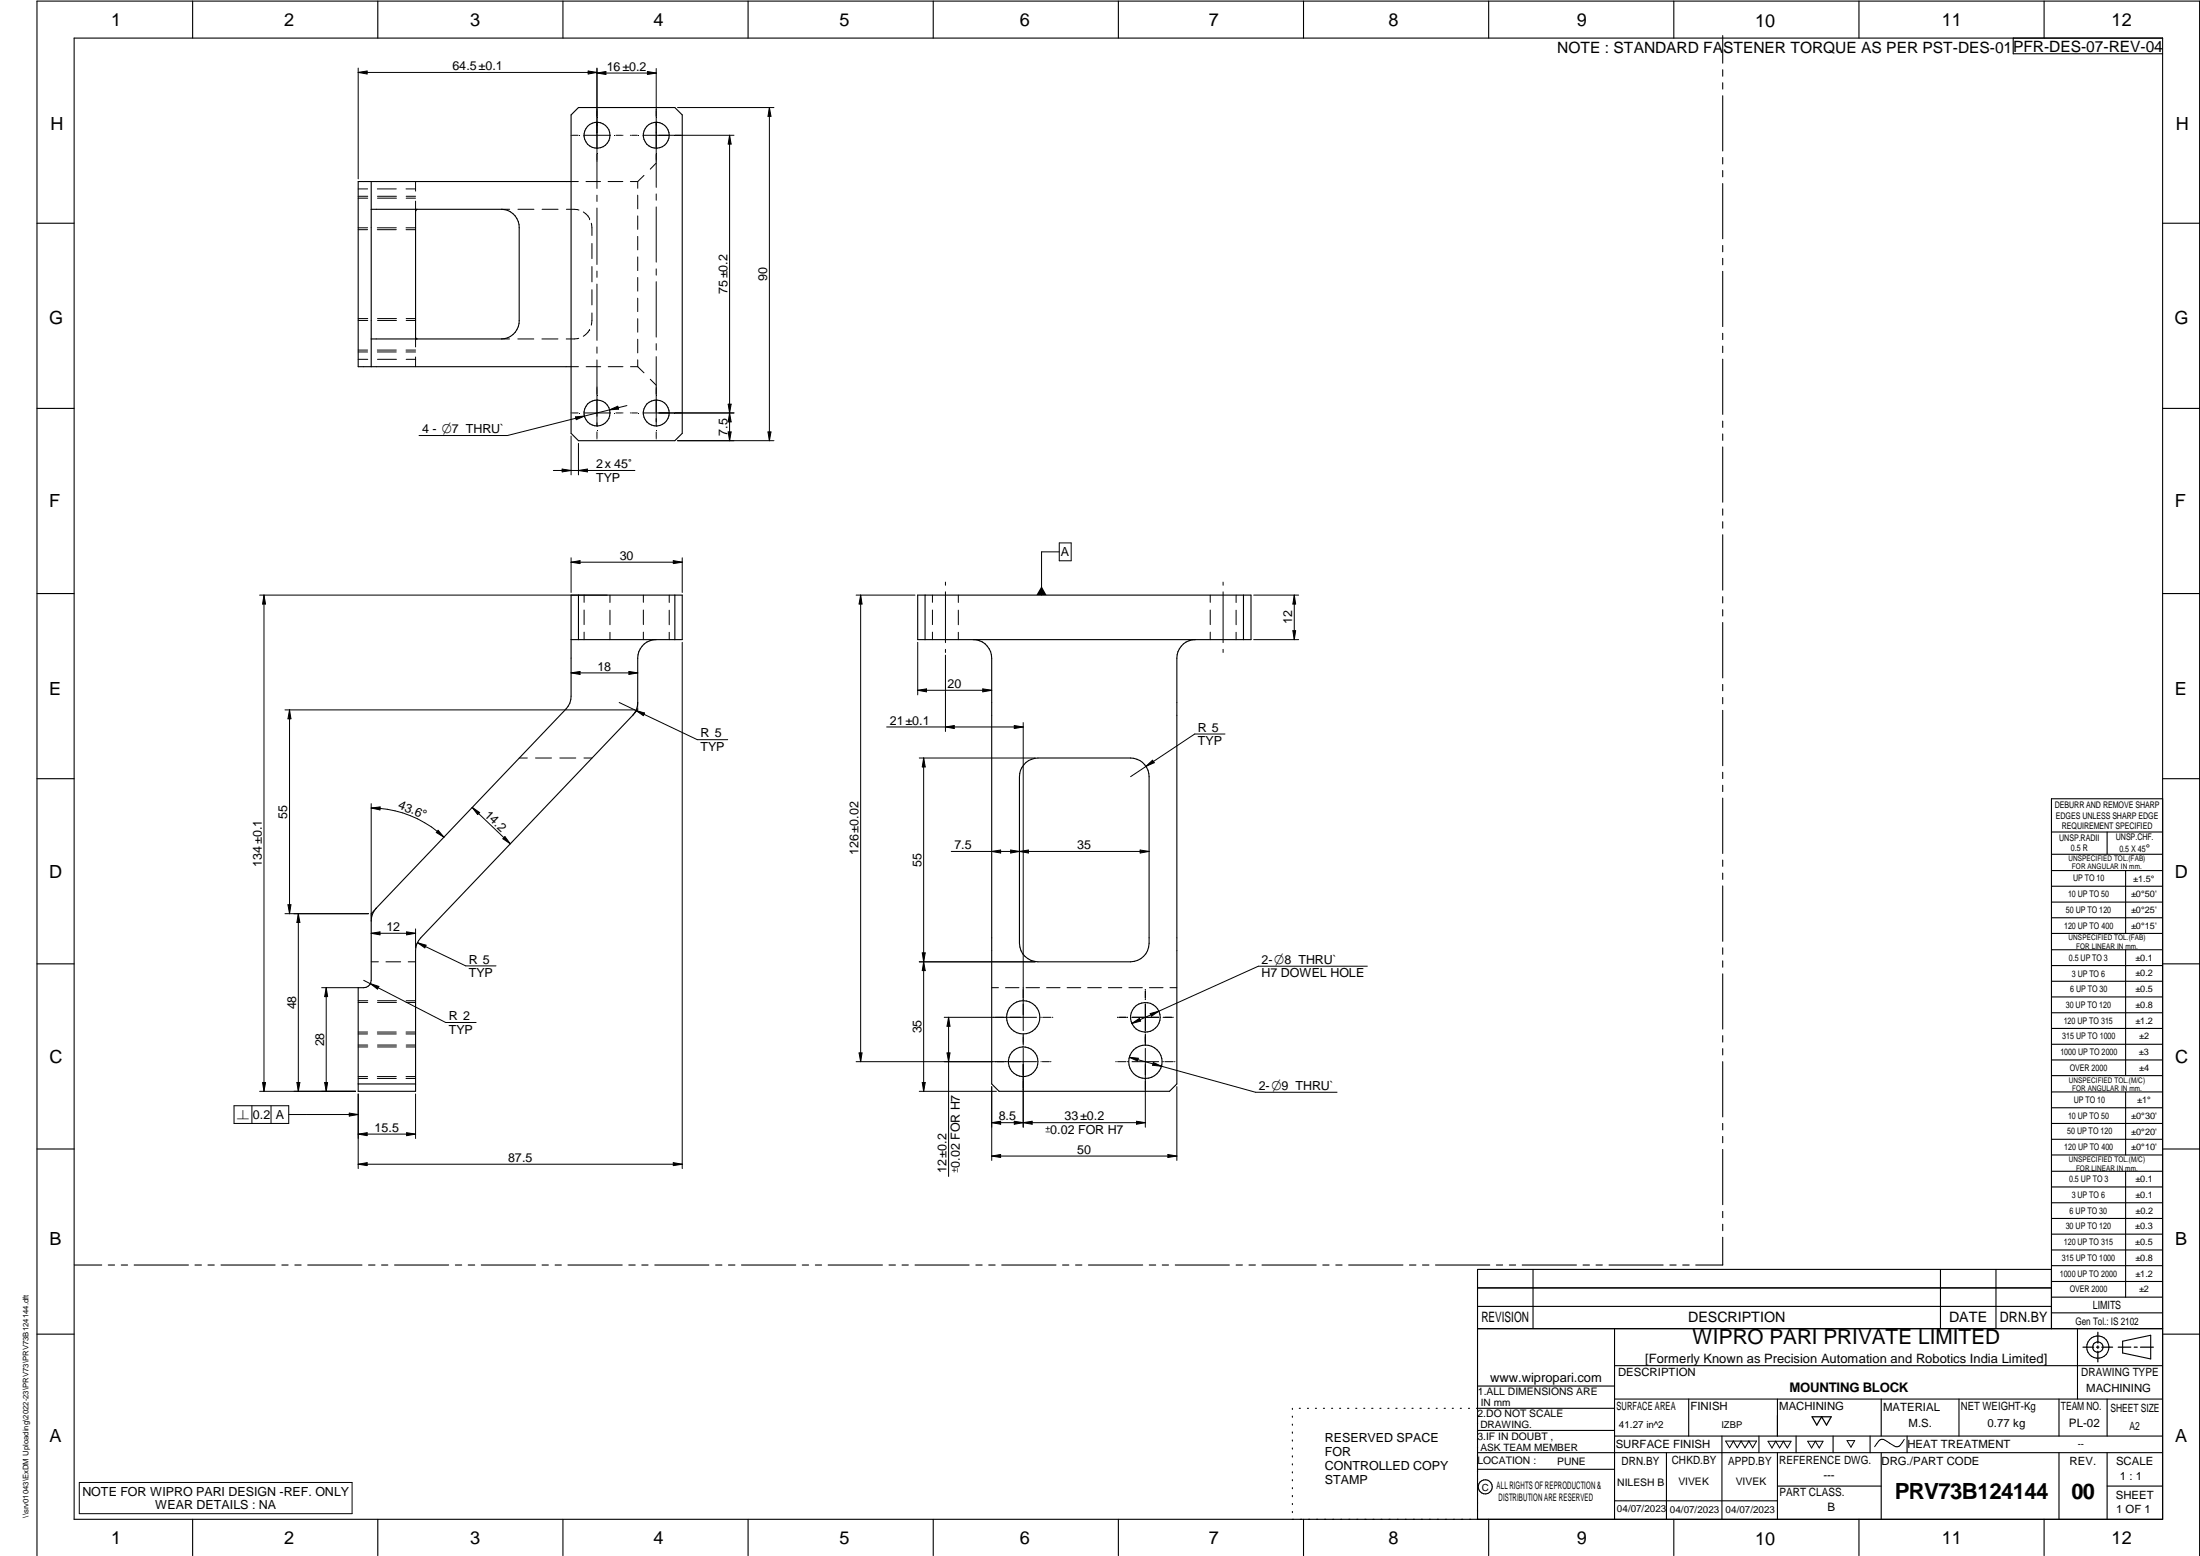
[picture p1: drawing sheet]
<svg xmlns="http://www.w3.org/2000/svg" width="594mm" height="420mm" viewBox="0 0 594 420" stroke-linecap="round" stroke-linejoin="round" font-family="sans-serif">
<g fill="none" stroke="#000" stroke-width=".3">
<path d="M20 10.3h564v400h-564zM52 .3v10M102 .3v10M152 .3v10M202 .3v10M252 .3v10M302 .3v10M352 .3v10M402 .3v10M452 .3v10M465.2 9.6v7.5M465.2 18.8v1.8"/>
<path d="M502 .3v10M543.6 10.3v4.2h40.4M552 .3v10M154.2 31l2-2h26l2 2v86l-2 2h-26l-2-2zM465.2 22.4v1.6M465.2 25.9v14.9M100.2 49v50M100.2 56.5h35.3a4.9 4.9 0 0 1 4.7 5v25a4.9 4.9 0 0 1-4.7 5h-35.3M112.3 56.7l-.1 34.4 .1 .3 .3 .1M112.3 56.6h.1M112.6 56.5l-.3 .1M154.2 49h-57.5v50h57.5"/>
<path d="M465.2 42.5v1.8M465.2 46.1v1.7M465.2 49.6v14.9M10 60.3h10M465.2 66.3v1.7M465.2 69.8v1.7M465.2 73.3v14.9M584 60.3h10M465.2 90v1.7M465.2 93.5v1.7M465.2 97v14.9M10 110.3h10"/>
<path d="M465.2 113.7v1.7M465.2 117.2v1.7M584 110.3h10M465.2 120.7v14.9M465.2 137.4v1.7M465.2 140.9v1.7M465.2 144.4v14.9M10 160.3h10M154.2 172.7h30v-12h-30v27.3a4.8 4.8 0 0 1-1.3 3.4l-51.3 53.8a5 5 0 0 0-1.4 3.5v16a1.97 1.97 0 0 1-2 2h-1.5v28h15.5v-38a4.8 4.8 0 0 1 1.4-3.5l57.3-60a5 5 0 0 0 1.3-3.5v-12a5 5 0 0 1 5-5M156.2 160.7v12M182.2 160.7v12M247.8 160.7h90v12h-90z"/>
<path d="M249.8 160.7v12M262.8 172.7a4.9 4.9 0 0 1 5 5v115l2 2h46l2-2v-115a5 5 0 0 1 5-5M335.8 160.7v12M465.2 161.1v1.7M465.2 164.6v1.7M465.2 168.1v14.9M584 160.3h10M465.2 184.8v1.7M465.2 188.3v1.7M465.2 191.8v15M10 210.3h10M277.1 205.9a5.6 5.6 0 0 1 3.2-1.2h25a5 5 0 0 1 5 5v45a5.1 5.1 0 0 1-5 5h-25a5.1 5.1 0 0 1-5-5v-45a5 5 0 0 1 1.8-3.8z"/>
<path d="M465.2 208.5v1.7M465.2 212v1.7M465.2 215.5v15M584 215.7h-30v143.1M584 210.3h10M465.2 232.2v1.7M465.2 235.8v1.6M465.2 239.2v15M554 224.7h30M554 230.7h30M554 235.1h30M554 239.3h30"/>
<path d="M569 224.7v6M574 235.1v17M465.2 255.9v1.8M465.2 259.5v1.7M554 243.6h30M554 247.8h30M554 252.1h30M554 256.5h30M574 256.5v33.9M10 260.3h10M465.2 263v14.9M465.2 279.7v1.7"/>
<path d="M554 260.7h30M554 265h30M554 269.2h30M554 273.5h30M554 277.7h30M584 260.3h10M96.7 292.7h15.5M465.2 283.2v1.7M465.2 286.7v14.9M554 282h30M554 286.2h30M554 290.4h30"/>
<path d="M554 294.9h30M554 299.1h30M574 294.9v17M10 310.3h10M465.2 303.4v1.7M465.2 306.9v1.7M465.2 310.4v14.9M554 303.4h30M554 307.6h30M554 311.9h30M554 316.3h30M574 316.3v34"/>
<path d="M584 310.3h10M465.2 334.1v7.5h-7.3M465.2 327.1v1.7M465.2 330.6v1.7M554 320.5h30M554 324.8h30M554 329h30M554 333.2h30M554 337.5h30M20.1 341.6h7.4M29.2 341.6h1.7M32.8 341.6h1.7"/>
<path d="M36.2 341.6h14.7M52.7 341.6h1.7M56.2 341.6h1.7M59.7 341.6h14.6M76.1 341.6h1.7M79.6 341.6h1.7M83.1 341.6h14.6M99.5 341.6h1.8M103 341.6h1.7M106.5 341.6h14.7M123 341.6h1.7M126.4 341.6h1.8"/>
<path d="M130 341.6h14.6M146.4 341.6h1.7M149.9 341.6h1.7M153.4 341.6h14.6M169.8 341.6h1.7M173.3 341.6h1.7M176.8 341.6h14.6M193.2 341.6h1.7M196.7 341.6h1.8M200.2 341.6h14.7M216.7 341.6h1.6M220.2 341.6h1.7"/>
<path d="M223.6 341.6h14.7M240.1 341.6h1.7M243.6 341.6h1.7M247.1 341.6h14.6M263.5 341.6h1.7M267 341.6h1.7M270.5 341.6h14.7M286.9 341.6h1.7M290.4 341.6h1.7M293.9 341.6h14.7M310.3 341.6h1.8M313.9 341.6h1.6"/>
<path d="M317.4 341.6h14.6M333.8 341.6h1.7M337.3 341.6h1.7M340.8 341.6h14.6M357.2 341.6h1.7M360.7 341.6h1.7M364.2 341.6h14.6M380.6 341.6h1.7M384.1 341.6h1.8M387.6 341.6h14.7M399 358.8h185M399 352.8h155"/>
<path d="M399 347.8h155M404.1 341.6h1.7M407.6 341.6h1.7M411 341.6h14.7M414 342.8v16M427.5 341.6h1.7M431 341.6h1.7M434.5 341.6h14.6M436 358.8v51.5M450.9 341.6h1.7M454.4 341.6h1.7M524 342.8v16"/>
<path d="M539 342.8v16M554 342.8h-155v67.5M554 341.8h30M554 346h30M554 350.3h30M554 354.5h30M561 358.8v19M10 360.3h10M399 374.3h37M436 368.8h148M436 377.8h148M456 377.8v10"/>
<path d="M480 377.8v10M508 377.8v10M529 377.8v10M556 377.8v10M569 377.8v10M573.2 362.2l7.6-1.6v6.3l-7.6-1.6zM584 360.3h10M349 380.3v.3M349 382.4v.3M349 384.6v.3M349 386.7v.3M349 388.8v.3"/>
<path d="M349 391v.3M349 393.1v.3M349 395.3v.3M349 397.4v.3M349 399.5v.3M350.9 380.3h.2M353.1 380.3h.2M355.2 380.3h.3M357.4 380.3h.3M359.6 380.3h.3M361.7 380.3h.3M363.9 380.3h.3"/>
<path d="M366.1 380.3h.3M368.3 380.3h.2M370.4 380.3h.3M372.6 380.3h.3M374.8 380.3h.3M376.9 380.3h.4M379.1 380.3h.3M381.3 380.3h.3M383.4 380.3h.4M385.6 380.3h.3M387.8 380.3h.3M390 380.3h.3"/>
<path d="M392.2 380.3h.3M394.3 380.3h.3M396.5 380.3h.3M398.7 380.3h37.3M399 396.7h37M399 392.3h185M399 386.2h37M436 387.8h148M450 392.3v18M465 387.8v22.5M475 387.8v4.5M480 392.3v18"/>
<path d="M485 387.8v4.5M495 387.8v4.5M505 387.8v4.5M508 392.3v18M515 387.8v4.5M556 392.3v18M569 392.3v18M52 410.3v9.7M102 410.3v9.7M152 410.3v9.7M202 410.3v9.7M252 410.3v9.7"/>
<path d="M302 410.3v9.7M349 401.7v.3M349 403.8v.4M349 406v.3M349 408.1v.3M352 410.3v9.7M402 410.3v9.7M436 405.3h44M452 410.3v9.7M480 401.3h28M502 410.3v9.7M552 410.3v9.7"/>
<path d="M569 401.3h15M10 420v-419.7h584v419.7"/>
<circle cx="161.2" cy="36.5" r="3.5"/>
<circle cx="177.2" cy="36.5" r="3.5"/>
<circle cx="161.2" cy="111.5" r="3.5"/>
<circle cx="177.2" cy="111.5" r="3.5"/>
<circle cx="276.3" cy="274.7" r="4.5"/>
<circle cx="309.3" cy="274.7" r="4"/>
<circle cx="276.3" cy="286.7" r="4"/>
<circle cx="309.3" cy="286.7" r="4.5"/>
<circle cx="566.5" cy="363.7" r="1.39"/>
<circle cx="566.5" cy="363.8" r="3"/>
<circle cx="401.1" cy="401.5" r="1.9"/>
</g>
<g fill="none" stroke="#000" stroke-width=".27">
<path d="M96.7 18.4v29.9M96.7 19.6l2.4-.4v.8zM96.7 19.6h64.5M158.8 19.2l2.4 .4-2.4 .4zM161.2 18.4v32.5M161.2 19.7l2.4-.4v.8zM161.2 19.7h16M174.8 19.3l2.4 .4-2.4 .4zM177.2 18.5v32.1M154.2 36.5h.1M154.6 36.5h1.5M157.6 36.5h7.2"/>
<path d="M166.3 36.5h1.6M168.1 36.5h.1M170.2 36.5h.1M170.6 36.5h1.5M173.6 36.5h24.6M183 29h26M197 36.5v82.5M197 36.5l.4 2.4h-.8zM207.8 29l.4 2.4h-.8zM207.8 29v90M96.7 51h2.6M96.7 53.5h2.6"/>
<path d="M96.7 53h2.6M101.9 51h5.1M101.9 53.5h5.2M101.9 53h5.2M109.6 51h2.6M109.7 53.5h2.5M109.7 53h2.5M112.2 49v2.6M112.2 54.3v2.6M135.5 56.5h2.1M139.9 56.5h4.3M146.4 56.5h4.3"/>
<path d="M152.9 56.5l3.4 .2M154.2 49h2M157.5 57.2l1.2 1.1 .5 .7M158.2 49h4M159.2 59.1h.1M161.2 52.7v1.7M161.2 56.2v15.2M164.2 49h4M170.2 49h2M172.2 49v1.8M172.2 52.7v3.7M172.2 58.3v3.6"/>
<path d="M173.9 47.4l-1.7 1.6M177.2 44l-1.6 1.7M177.2 52.4v1.7M177.2 55.9v14.9M96.7 61.5h2.6M96.7 62h2.6M101.9 61.5h5.1M101.9 62h5.1M109.6 61.5h2.6M109.6 62h2.6M159.7 60.3l.1 3.3M159.8 65.7v4.1"/>
<path d="M159.8 72v4.1M159.8 78.2v4.1M161.2 73.2v1.7M161.2 76.7v15.2M172.2 63.8v3.7M172.2 69.4v3.7M172.2 74.9v3.7M177.2 72.6v1.7M177.2 76.1v14.9M96.7 97h2.6M96.7 86.5h2.6M96.7 94.5h2.6"/>
<path d="M96.7 86h2.6M96.7 95h2.6M101.9 94.5h5.1M101.9 95h5.1M101.9 97h5.2M101.9 86.5h5.2M101.9 86h5.2M109.6 94.5h2.6M109.6 95h2.6M109.7 97h2.5M109.7 86.5h2.5M109.7 86h2.5"/>
<path d="M112.2 91.1v2.6M112.2 96.4v2.6M135.5 91.5h2.1M139.8 91.5h4.3M146.3 91.5h4.4M154.2 99h2M156.3 91.4l-3.4 .1M158.3 99h3.9M159.2 89h.1M159.2 89l-.5 .7-1.2 1.1M159.8 84.5l-.1 3.3M161.2 93.7v1.7"/>
<path d="M161.2 97.2v17.9M164.2 99h4M170.3 99h1.9M172.2 80.5v3.7M172.2 86.1v3.6M172.2 91.6v3.7M172.2 97.2v1.8M172.2 99l1.7 1.7M177.2 92.8v1.7M177.2 96.3v18.8M154.2 111.5h.1M154.2 117.7v10.5"/>
<path d="M154.6 111.5h1.5M155.4 112.6l2.4-.2-2.2 .9zM156.2 119.7v8.5M157.6 111.5h7.2M157.8 112.4l-20.8 5.2h-23.8M161.2 116.6v1.6M161.2 118.4v.1M164.6 110.7l2.2-1 .2 .8zM166.3 111.5h1.6M168.1 111.5h.1M169.3 109.5l-11.5 2.9M170.2 111.5h.1"/>
<path d="M170.6 111.5h1.5M173.6 111.5h24.6M175.6 102.4l1.6 1.6M177.2 116.6v1.6M177.2 118.4v.1M183 119h26M196.6 116.6h.8l-.4 2.4zM196.6 109.1h.8l-.4 2.4zM197 111.5l.4 2.4h-.8zM207.4 116.6h.8l-.4 2.4zM149.4 127h22M151.8 126.7l2.4 .3-2.4 .4z"/>
<path d="M156.2 127l2.4-.3v.7zM154.2 151.8l2.4-.4v.8zM154.2 150.6v9.4M154.2 151.8h30M181.8 151.4l2.4 .4-2.4 .4zM184.2 150.6v9.4M255.3 157.2v.8M255.3 159.8v13.7M286 149h-4.7v11.7M286 146.6h3.3v4.8h-3.3zM330.3 157.2v.8M330.3 159.8v13.7"/>
<path d="M70.1 160.7h93.9M71.3 160.7l.4 2.4h-.8zM71.3 160.7v134M157.7 160.7v1.9M157.7 164.7v4M157.7 170.7v2M164.7 160.7v2M164.7 164.8v3.9M164.7 170.7v2M173.7 160.7v1.9M173.7 164.7v4M173.7 170.7v2"/>
<path d="M180.7 160.7v2M180.7 164.8v3.9M180.7 170.7v2M184.2 173.4v142.2M231.2 160.7h15.9M232.4 160.7l.4 2.4h-.8zM232.4 160.7v126M247.8 173.4v14.2M251.8 160.7v1.9M251.8 164.7v4M251.8 170.7v2M255.3 175.3v.9"/>
<path d="M255.3 176.9v20.6M258.8 160.7v2M258.8 164.8v3.9M258.8 170.7v2M326.8 160.7v1.9M326.8 164.7v4M326.8 170.7v2M330.3 175.3v.9M333.8 160.7v2M333.8 164.8v3.9M333.8 170.7v2M338.5 160.7h12.2"/>
<path d="M338.5 172.7h12.2M349.1 170.3h.8l-.4 2.4zM349.5 160.7l.4 2.4h-.8zM349.5 160.7v12M77 191.7h94.5M78.2 191.7l.4 2.4h-.8zM78.2 191.7v55M154.2 181.7l2.4-.4v.8zM154.2 181.7h18M167.2 189.7l21.1 10h8.2M169.8 181.3l2.4 .4-2.4 .4zM171.2 192.7l-.3 .5"/>
<path d="M171.4 192.5v.1M171.7 192.3l-.1 .1M171.7 191.9l2.4 .6-.4 .8zM172.2 191.1v.6l-.4 .5M172.2 189.7v.6M172.2 190.5v.1M172.2 190.8v.1M239.4 196.3h36.9M247.8 186.4l2.4-.4v.8zM247.8 186.4h20M255.3 196.3l2.4-.4v.8zM265.4 186l2.4 .4-2.4 .4z"/>
<path d="M273.9 195.9l2.4 .4-2.4 .4zM276.3 195.1v83.2M330.8 198.2h-8.2l-17.3 11.5M100.2 217v31M100.2 218.2l2.5-.3-.1 .8zM100.2 218.2a28.8 28.8 0 0 1 19.7 7.9M127.5 218l2 1.4-.5 .6zM127.5 218l10.3 9.8M140.2 204.7h2.2M144.6 204.7h4.3M151.2 204.7h4.3M157.7 204.7h2.1"/>
<path d="M248.2 204.7h31.4M249.4 204.7v90M249.4 204.7l.4 2.4h-.8zM309.4 206.9l1.8-1.6 .5 .7zM118.3 224.2l1.6 1.9-2.1-1.3zM136.3 225.9l1.5 1.9-2-1.3zM256.9 229.9h53.4M267.8 229.9l2.4-.4v.8zM272.9 229.5l2.4 .4-2.4 .4zM275.3 229.9l2.4-.4v.8zM307.9 229.5l2.4 .4-2.4 .4zM77 246.7h22.5"/>
<path d="M77.8 244.3h.8l-.4 2.4zM80.6 246.7l.4 2.4h-.8zM80.6 246.7v48M100.2 259.7h2M100.2 248.1v.6M100.2 252l2.4-.4v.8zM100.2 252h12M100.7 246.3l-.5 .4M100.9 246l-.1 .1M101.1 245.8l-.1 .1M101.6 245.2l-.4 .5M104.2 259.7h4"/>
<path d="M109.8 251.6l2.4 .4-2.4 .4zM110.2 259.7h2M112.2 250.8v5.2M112.7 254.6l13.1 6.2h8.1M112.7 254.6l2.4 .6-.4 .7zM248.2 259.7h31.4M249 257.3h.8l-.4 2.4zM249.4 259.7l.4 2.4h-.8zM86.9 266.7h9.9M88.1 266.7l.4 2.4h-.8zM88.1 266.7v28M96.7 270.7h2.6"/>
<path d="M96.7 278.7h2.6M96.7 270.2h2.6M96.7 279.2h2.6M98.2 264.7l22.1 11.4h8.3M100 265.6l2.3 .8-.4 .7zM101.9 278.7h5.1M101.9 279.2h5.1M101.9 270.7h5.2M101.9 270.2h5.2M109.6 278.7h2.6M109.6 279.2h2.6M109.7 270.7h2.5"/>
<path d="M109.7 270.2h2.5M255 274.7h24.9M256.2 274.7l.3 2.4h-.8zM256.2 274.7v43M267.8 266.7h1.8M271.5 266.7h3.7M276.3 279.2v.1M276.3 279.5v2.7M277.1 266.7h3.6M281.1 274.7h.1M281.6 274.7h2.2M282.6 266.7h3.7"/>
<path d="M284.1 274.7h.2M288.2 266.7h3.6M293.7 266.7h3.7M299.3 266.7h3.6M301.8 274.7h.1M302.2 274.7h1.9M304.4 274.7h.1M304.8 266.7h3.7M305.6 276.4l2.1-1.4 .3 .7zM305.7 274.7h7.2M309.3 267.2v.1M309.3 267.6v1.9"/>
<path d="M309.3 269.8v.1M309.3 271.1v7.2M309.3 278.7v.1M309.3 279.2v2.7M310.4 266.7h3.7M310.6 273.7l2.3-.7-2 1.4zM314.1 274.7h.1M314.4 274.7h2M315.9 266.7h1.9M316.7 274.7h.1M369.2 260.9h-29.4l-34.2 15.5M63.2 298.6h14.8v4.8h-14.8z"/>
<path d="M68 298.6v4.8M70.1 294.7h25.9M70.9 292.3h.8l-.4 2.4zM73.2 298.6v4.8M80.2 292.3h.8l-.4 2.4zM87.7 292.3h.8l-.4 2.4zM96.7 282.2h2.6M96.7 291.2h2.6M96.7 282.7h2.6M96.7 290.7h2.6M96.7 295.4v20.2M101.9 291.2h5.1"/>
<path d="M101.9 290.7h5.1M101.9 282.2h5.2M101.9 282.7h5.2M109.6 291.2h2.6M109.6 290.7h2.6M109.7 282.2h2.5M109.7 282.7h2.5M112.2 295.4v12M231.2 286.7h48.7M232 284.3h.8l-.4 2.4zM248.2 294.7h20.9M249 292.3h.8l-.4 2.4z"/>
<path d="M255.7 284.3h.8l-.3 2.4zM267.8 293.4v20M276.3 282.6v.1M276.3 283.1v21.3M281.1 286.7h.1M281.5 286.7h1.9M283.7 286.7h.1M301.3 286.7h.1M301.8 286.7h2.3M304.4 286.7h.1M305 285.5l8.6 2.4M305 285.5l2.4 .2-.2 .8z"/>
<path d="M305.7 286.7h7.2M309.3 282.1v.1M309.3 283.1v21.3M311.4 286.9l2.2 1-2.4-.2zM313.6 287.9l25.4 7h22.1M314.1 286.7h.1M314.5 286.7h2.3M317.2 286.7h.1M317.8 293.4v20M78 300.9h18.7M94.3 300.6l2.4 .3-2.4 .5zM96.7 306.2l2.4-.3v.8z"/>
<path d="M96.7 314.4l2.4-.5v.8zM96.7 306.2h15.5M96.7 314.4h87.5M109.8 305.9l2.4 .3-2.4 .5zM181.8 313.9l2.4 .5-2.4 .3zM267.8 303.1l2.4-.3v.8zM267.8 312.2l2.4-.5v.8zM267.8 303.1h41.5M267.8 312.2h50M273.9 302.8l2.4 .3-2.4 .5zM276.3 303.1l2.4-.3v.8zM306.9 302.8l2.4 .3-2.4 .5z"/>
<path d="M315.4 311.7l2.4 .5-2.4 .3zM466 389.1h8.3l-1 1.8-1-1.8-1.1 1.8-1.1-1.8-1 1.8-1-1.8-1 1.8zM477.4 389.2h6.3l-1.1 1.8-1-1.8-1 1.8-1.1-1.8-1 1.8zM488.1 389.2h4.2l-1 1.8-1.1-1.8-1 1.8zM498.8 389h2l-1 1.8zM514.2 388.7l-.5 .9a1.46 1.46 0 0 1-2.3 .8l-2.3-1.5a1.45 1.45 0 0 0-2.3 .9l-.6 .9M21.4 400.3h73.7v8.4h-73.7z"/>
</g>
<path d="M566.5 359.7v3M562.5 363.8h2.9M566.1 363.8h.7M566.5 363.4v.7M566.5 364.9v2.8M567.6 363.8h2.9M572 363.8h3.4M576.3 363.8h.8M578 363.8h3.5M489.3 382.6h5.2l-1.3 2.2-1.3-2.2-1.3 2.2z" fill="none" stroke="#000" stroke-width=".34"/>
<g fill="#000">
<path d="M96.7 19.6l2.4-.4v.8zM158.8 19.2l2.4 .4-2.4 .4zM161.2 19.7l2.4-.4v.8zM174.8 19.3l2.4 .4-2.4 .4zM197 36.5l.4 2.4h-.8zM207.8 29l.4 2.4h-.8zM155.4 112.6l2.4-.2-2.2 .9zM164.6 110.7l2.2-1 .2 .8zM196.6 116.6h.8l-.4 2.4zM197 111.5l.4 2.4h-.8zM196.6 109.1h.8l-.4 2.4zM207.4 116.6h.8l-.4 2.4z"/>
<path d="M151.8 126.7l2.4 .3-2.4 .4zM156.2 127l2.4-.3v.7zM154.2 151.8l2.4-.4v.8zM181.8 151.4l2.4 .4-2.4 .4zM71.3 160.7l.4 2.4h-.8zM232.4 160.7l.4 2.4h-.8zM281.3 158.3l1.3 2.4h-2.7zM349.5 160.7l.4 2.4h-.8zM349.1 170.3h.8l-.4 2.4zM78.2 191.7l.4 2.4h-.8zM154.2 181.7l2.4-.4v.8zM169.8 181.3l2.4 .4-2.4 .4z"/>
<path d="M171.7 191.9l2.4 .6-.4 .8zM247.8 186.4l2.4-.4v.8zM255.3 196.3l2.4-.4v.8zM265.4 186l2.4 .4-2.4 .4zM273.9 195.9l2.4 .4-2.4 .4zM100.2 218.2l2.5-.3-.1 .8zM127.5 218l2 1.4-.5 .6zM249.4 204.7l.4 2.4h-.8zM309.4 206.9l1.8-1.6 .5 .7zM118.3 224.2l1.6 1.9-2.1-1.3zM136.3 225.9l1.5 1.9-2-1.3zM267.8 229.9l2.4-.4v.8z"/>
<path d="M272.9 229.5l2.4 .4-2.4 .4zM275.3 229.9l2.4-.4v.8zM307.9 229.5l2.4 .4-2.4 .4zM77.8 244.3h.8l-.4 2.4zM80.6 246.7l.4 2.4h-.8zM100.2 252l2.4-.4v.8zM109.8 251.6l2.4 .4-2.4 .4zM112.7 254.6l2.4 .6-.4 .7zM249 257.3h.8l-.4 2.4zM88.1 266.7l.4 2.4h-.8zM100 265.6l2.3 .8-.4 .7zM249.4 259.7l.4 2.4h-.8z"/>
<path d="M256.2 274.7l.3 2.4h-.8zM305.6 276.4l2.1-1.4 .3 .7zM310.6 273.7l2.3-.7-2 1.4zM70.9 292.3h.8l-.4 2.4zM80.2 292.3h.8l-.4 2.4zM87.7 292.3h.8l-.4 2.4zM232 284.3h.8l-.4 2.4zM249 292.3h.8l-.4 2.4zM255.7 284.3h.8l-.3 2.4zM305 285.5l2.4 .2-.2 .8zM311.4 286.9l2.2 1-2.4-.2zM94.3 300.6l2.4 .3-2.4 .5z"/>
<path d="M96.7 306.2l2.4-.3v.8zM96.7 314.4l2.4-.5v.8zM109.8 305.9l2.4 .3-2.4 .5zM181.8 313.9l2.4 .5-2.4 .3zM267.8 303.1l2.4-.3v.8zM267.8 312.2l2.4-.5v.8zM273.9 302.8l2.4 .3-2.4 .5zM276.3 303.1l2.4-.3v.8zM306.9 302.8l2.4 .3-2.4 .5zM315.4 311.7l2.4 .5-2.4 .3z"/>
</g>
<text font-size="6" x="511.6" y="404.9">PRV73B124144</text>
<text font-size="5.9" x="559.4" y="404.8">00</text>
<text font-size="5.6" x="457" y="363">WIPRO PARI PRIVATE LIMITED</text>
<g font-size="4.9">
<text x="30.1" y="6.9">1</text>
<text x="76.7" y="6.9">2</text>
<text x="127" y="6.9">3</text>
<text x="176.5" y="6.9">4</text>
<text x="226.7" y="6.9">5</text>
<text x="275.4" y="6.9">6</text>
<text x="326.4" y="6.9">7</text>
<text x="375" y="6.9">8</text>
<text x="425.8" y="6.9">9</text>
<text x="473.9" y="7.3">10</text>
<text x="524.3" y="6.9">11</text>
<text x="570.2" y="6.9">12</text>
<text x="13.6" y="35.1">H</text>
<text x="587.6" y="35.1">H</text>
<text x="13.2" y="87.5">G</text>
<text x="587.2" y="87.5">G</text>
<text x="13.2" y="137">F</text>
<text x="587.2" y="137">F</text>
<text x="13.2" y="187.6">E</text>
<text x="587.2" y="187.6">E</text>
<text x="13.2" y="237">D</text>
<text x="587.2" y="237">D</text>
<text x="13.4" y="287.1">C</text>
<text x="587.4" y="287.1">C</text>
<text x="13.4" y="336.2">B</text>
<text x="587.4" y="336.2">B</text>
<text x="13.4" y="389.3">A</text>
<text x="587.4" y="389.3">A</text>
<text x="30.1" y="416.9">1</text>
<text x="76.7" y="416.9">2</text>
<text x="127" y="416.9">3</text>
<text x="176.5" y="416.9">4</text>
<text x="226.7" y="416.9">5</text>
<text x="275.4" y="416.9">6</text>
<text x="326.4" y="416.9">7</text>
<text x="375" y="416.9">8</text>
<text x="425.8" y="416.9">9</text>
<text x="473.9" y="417.3">10</text>
<text x="524.3" y="416.9">11</text>
<text x="570.2" y="416.9">12</text>
</g>
<g font-size="4.2">
<text x="420.5" y="14.3">NOTE : STANDARD FASTENER TORQUE AS PER PST-DES-01</text>
<text x="543.6" y="14">PFR-DES-07-REV-04</text>
</g>
<g font-size="3.9">
<text x="400" y="357.1">REVISION</text>
<text x="455.9" y="357.1">DESCRIPTION</text>
<text x="526.4" y="357.1">DATE</text>
<text x="540" y="357.1">DRN.BY</text>
</g>
<g font-size="3.7">
<text x="64" y="302.2">n</text>
<text x="282.2" y="306.2">u0.02 FOR H7</text>
<text x="259.2" y="316.8" transform="rotate(-90 259.2 316.8)">u0.02 FOR H7</text>
</g>
<text font-size="3.6" x="483.2" y="375.8">MOUNTING BLOCK</text>
<g font-size="3.5">
<text x="444.3" y="368">[Formerly Known as Precision Automation and Robotics India Limited]</text>
<text x="402.4" y="373.3">www.wipropari.com</text>
</g>
<g font-size="3.4">
<text x="122.2" y="19">64.5±0.1</text>
<text x="163.8" y="19.1">16±0.2</text>
<text x="207.2" y="75.9" transform="rotate(-90 207.2 75.9)">90</text>
<text x="196.4" y="79.4" transform="rotate(-90 196.4 79.4)">75±0.2</text>
<text x="114" y="117">4 - O7 THRU`</text>
<text x="196.4" y="117.6" transform="rotate(-90 196.4 117.6)">7.5</text>
<text x="160.9" y="126.4">2x 45v</text>
<text x="160.9" y="130">TYP</text>
<text x="167.3" y="151.2">30</text>
<text x="286.5" y="150.2">A</text>
<text x="348.9" y="168.6" transform="rotate(-90 348.9 168.6)">12</text>
<text x="161.3" y="181.1">18</text>
<text x="255.9" y="185.8">20</text>
<text x="240.3" y="195.7">21±0.1</text>
<text x="323.5" y="197.6">R 5</text>
<text x="189.1" y="199.1">R 5</text>
<text x="189.1" y="202.7">TYP</text>
<text x="323.5" y="201.2">TYP</text>
<text x="77.5" y="221.1" transform="rotate(-90 77.5 221.1)">55</text>
<text x="107.4" y="218.2" transform="rotate(22 107.4 218.2)">43.6°</text>
<text x="130.7" y="220.2" transform="rotate(44 130.7 220.2)">14.2</text>
<text x="231.8" y="231" transform="rotate(-90 231.8 231)">126±0.02</text>
<text x="257.7" y="229.3">7.5</text>
<text x="290.9" y="229.3">35</text>
<text x="70.7" y="234" transform="rotate(-90 70.7 234)">134±0.1</text>
<text x="248.8" y="234.1" transform="rotate(-90 248.8 234.1)">55</text>
<text x="104.3" y="251.4">12</text>
<text x="126.6" y="260.2">R 5</text>
<text x="126.6" y="263.8">TYP</text>
<text x="340.6" y="260.3">2-O8 THRU`</text>
<text x="340.6" y="263.9">H7 DOWEL HOLE</text>
<text x="80" y="272.6" transform="rotate(-90 80 272.6)">48</text>
<text x="121.2" y="275.5">R 2</text>
<text x="121.2" y="279.1">TYP</text>
<text x="248.8" y="279.1" transform="rotate(-90 248.8 279.1)">35</text>
<text x="87.5" y="282.6" transform="rotate(-90 87.5 282.6)">28</text>
<text x="339.9" y="294.3">2-O9 THRU`</text>
<text x="68.3" y="302.2">0.2 A</text>
<text x="101.2" y="305.6">15.5</text>
<text x="269.7" y="302.6">8.5</text>
<text x="287.4" y="302.6">33±0.2</text>
<text x="290.9" y="311.5">50</text>
<text x="137.2" y="313.8">87.5</text>
<text x="255.6" y="316.8" transform="rotate(-90 255.6 316.8)">12±0.2</text>
<text x="357.8" y="389.5">RESERVED SPACE</text>
<text x="357.8" y="393.3">FOR</text>
<text x="357.8" y="397">CONTROLLED COPY</text>
<text x="357.8" y="400.8">STAMP</text>
<text x="22.3" y="403.9">NOTE FOR WIPRO PARI DESIGN -REF. ONLY</text>
<text x="41.9" y="407.5">WEAR DETAILS : NA</text>
</g>
<g font-size="3.1">
<text x="565.1" y="353.5">LIMITS</text>
<text x="437" y="371.6">DESCRIPTION</text>
<text x="562" y="371.7">DRAWING TYPE</text>
<text x="563.4" y="376">MACHINING</text>
<text x="436.5" y="380.8">SURFACE AREA</text>
<text x="456.5" y="380.8">FINISH</text>
<text x="480.5" y="380.8">MACHINING</text>
<text x="508.5" y="380.9">MATERIAL</text>
<text x="529.5" y="380.7">NET WEIGHT-Kg</text>
<text x="556.5" y="380.7">TEAM NO.</text>
<text x="569.9" y="381.2">SHEET SIZE</text>
<text x="515.4" y="385.4">M.S.</text>
<text x="536.7" y="385.3">0.77 kg</text>
<text x="558.7" y="385.2">PL-02</text>
<text x="575" y="386.1">A2</text>
<text x="436.3" y="391">SURFACE FINISH</text>
<text x="437.8" y="395.5">DRN.BY</text>
<text x="451.4" y="395.4">CHKD.BY</text>
<text x="466.6" y="395.5">APPD.BY</text>
<text x="480.4" y="395.4">REFERENCE DWG.</text>
<text x="508.1" y="395.7">DRG./PART CODE</text>
<text x="515.1" y="391">HEAT TREATMENT</text>
<text x="558.9" y="395.5">REV.</text>
<text x="571.4" y="395.6">SCALE</text>
<text x="492.4" y="399.4">---</text>
<text x="572.4" y="399.5">1 : 1</text>
<text x="480.5" y="404">PART CLASS.</text>
<text x="493.5" y="408">B</text>
<text x="571.4" y="404.7">SHEET</text>
<text x="571.4" y="408.5">1 OF 1</text>
</g>
<text font-size="3" x="579.5" y="230.1">°</text>
<g font-size="2.8">
<text x="560.4" y="357.7">Gen Tol.: IS 2102</text>
<text x="399.1" y="376.6">1.ALL DIMENSIONS ARE</text>
<text x="399" y="382.7">2.DO NOT SCALE</text>
<text x="399" y="388.7">3.IF IN DOUBT ,</text>
<text x="399" y="395.4">LOCATION :</text>
<text x="420.5" y="395.6">PUNE</text>
<text x="404.1" y="402">ALL RIGHTS OF REPRODUCTION &amp;</text>
<text x="436.7" y="401.2">NILESH B</text>
<text x="453.2" y="400.9">VIVEK</text>
<text x="468.7" y="401.1">VIVEK</text>
<text x="404.7" y="405.4">DISTRIBUTION ARE RESERVED</text>
</g>
<g font-size="2.7">
<text x="399.9" y="379.7">IN mm</text>
<text x="399.7" y="385.7">DRAWING.</text>
<text x="437.2" y="385.5">41.27 in^2</text>
<text x="399.7" y="391.8">ASK TEAM MEMBER</text>
<text x="400.1" y="402.5">C</text>
<text x="436.6" y="408.4">04/07/2023</text>
<text x="450.9" y="408.5">04/07/2023</text>
<text x="466" y="408.6">04/07/2023</text>
</g>
<g font-size="2.5">
<text x="554.9" y="218.3">DEBURR AND REMOVE SHARP</text>
<text x="555.2" y="221">EDGES UNLESS SHARP EDGE</text>
<text x="556.1" y="227.1">UNSP.RADII</text>
<text x="556.8" y="223.8">REQUIREMENT SPECIFIED</text>
<text x="571.4" y="226.9">UNSP.CHF.</text>
<text x="559.2" y="229.9">0.5 R</text>
<text x="572.3" y="230.1">0.5 X 45</text>
<text x="559.8" y="238">UP TO 10</text>
<text x="576.1" y="238.1">±1.5°</text>
<text x="558.5" y="242.2">10 UP TO 50</text>
<text x="575.5" y="242.3">±0°50'</text>
<text x="557.4" y="250.7">120 UP TO 400</text>
<text x="557.9" y="246.5">50 UP TO 120</text>
<text x="575.5" y="250.7">±0°15'</text>
<text x="575.5" y="246.5">±0°25'</text>
<text x="558.7" y="259.4">0.5 UP TO 3</text>
<text x="559.5" y="263.7">3 UP TO 6</text>
<text x="576.6" y="263.6">±0.2</text>
<text x="576.6" y="259.4">±0.1</text>
<text x="559" y="267.9">6 UP TO 30</text>
<text x="576.6" y="267.9">±0.5</text>
<text x="557.8" y="272.2">30 UP TO 120</text>
<text x="576.6" y="272.2">±0.8</text>
<text x="556.9" y="280.7">315 UP TO 1000</text>
<text x="557.3" y="276.4">120 UP TO 315</text>
<text x="576.6" y="276.4">±1.2</text>
<text x="577.7" y="280.7">±2</text>
<text x="556.4" y="284.9">1000 UP TO 2000</text>
<text x="577.6" y="284.9">±3</text>
<text x="558.9" y="289.2">OVER 2000</text>
<text x="577.7" y="289.3">±4</text>
<text x="560" y="297.9">UP TO 10</text>
<text x="577.1" y="297.9">±1°</text>
<text x="558.5" y="302.1">10 UP TO 50</text>
<text x="575.5" y="302.1">±0°30'</text>
<text x="557.4" y="310.6">120 UP TO 400</text>
<text x="558.2" y="306.3">50 UP TO 120</text>
<text x="575.5" y="310.6">±0°10'</text>
<text x="575.5" y="306.4">±0°20'</text>
<text x="558.8" y="319.2">0.5 UP TO 3</text>
<text x="559.4" y="323.4">3 UP TO 6</text>
<text x="576.6" y="323.5">±0.1</text>
<text x="576.6" y="319.2">±0.1</text>
<text x="558.9" y="327.7">6 UP TO 30</text>
<text x="576.7" y="327.7">±0.2</text>
<text x="557.8" y="332">30 UP TO 120</text>
<text x="576.6" y="332">±0.3</text>
<text x="556.8" y="340.5">315 UP TO 1000</text>
<text x="557.3" y="336.3">120 UP TO 315</text>
<text x="576.6" y="336.3">±0.5</text>
<text x="576.6" y="340.5">±0.8</text>
<text x="556.2" y="344.7">1000 UP TO 2000</text>
<text x="576.6" y="344.7">±1.2</text>
<text x="558.9" y="349">OVER 2000</text>
<text x="577.6" y="349">±2</text>
<text x="464.9" y="385.5">IZBP</text>
<text x="561.1" y="390.8">--</text>
</g>
<g font-size="2.1">
<text x="558.5" y="232.4">UNSPECIFIED TOL.(FAB)</text>
<text x="559.5" y="234.7">FOR ANGULAR IN mm.</text>
<text x="558.6" y="253.9">UNSPECIFIED TOL.(FAB)</text>
<text x="560.7" y="256.3">FOR LINEAR IN mm.</text>
<text x="558.7" y="292.3">UNSPECIFIED TOL.(M/C)</text>
<text x="559.6" y="294.7">FOR ANGULAR IN mm.</text>
<text x="558.7" y="313.7">UNSPECIFIED TOL.(M/C)</text>
<text x="560.6" y="316.1">FOR LINEAR IN mm.</text>
<text x="7.7" y="409.8" transform="rotate(-90 7.7 409.8)">\\srv01043\ExDM Uploading\2022-23\PRV73\PRV73B124144.dft</text>
</g>
</svg>
